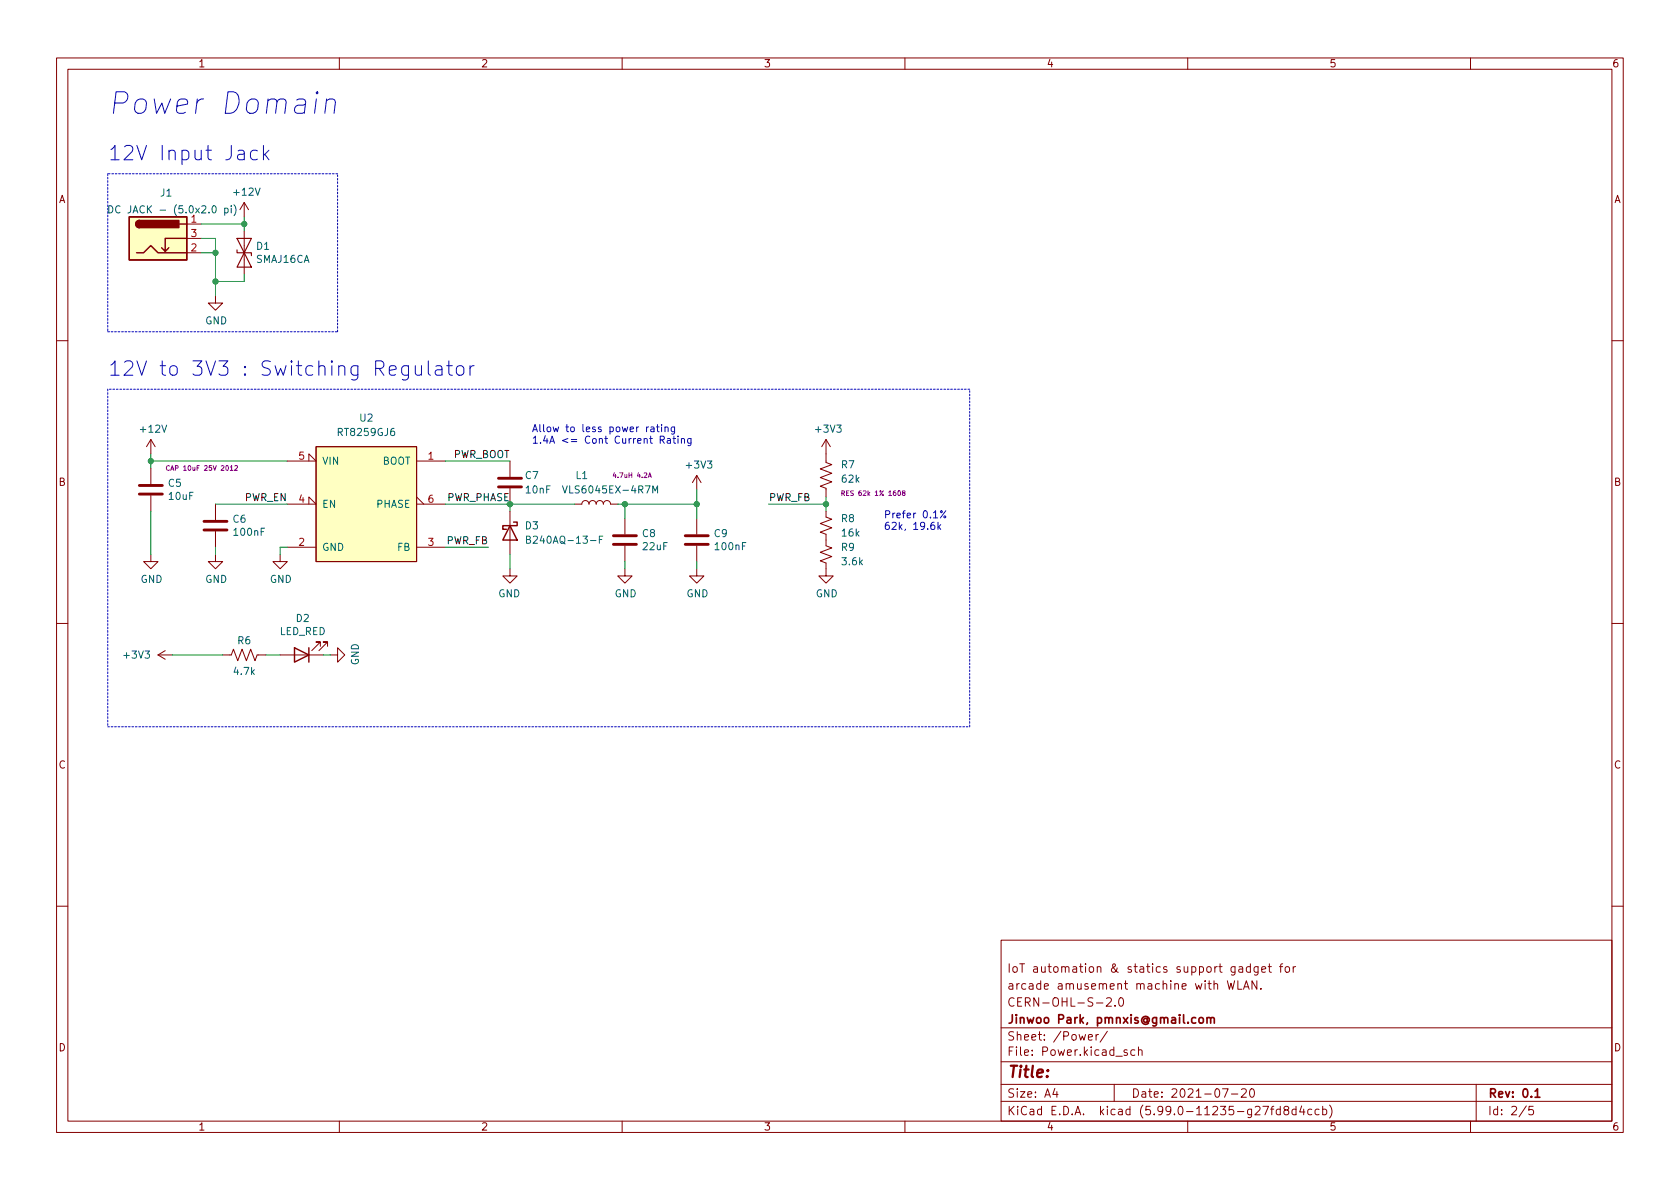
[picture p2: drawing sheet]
<svg xmlns="http://www.w3.org/2000/svg" width="297mm" height="210mm" viewBox="0 0 297 210" stroke-linecap="round" stroke-linejoin="round" font-family="sans-serif">
<g fill="none" stroke="#840000" stroke-width=".18">
<path d="M10 10.2h277v190.1h-277zM12 12.2h273v186.1h-273zM60 10.2v2M110 10.2v2M160 10.2v2M210 10.2v2M260 10.2v2M33 39.6h2.6M43.2 35.8l-.8 1.3M43.2 35.8v2.5M43.2 35.8l.7 1.3M33 44.7h2.6"/>
<path d="M33 42.2h2.6M38.1 52.3v1.3h1.3l-1.3 1.3-1.3-1.3h1.3M43.2 40.9v7.6M10 60.2h2M26.7 77.7v2.6M26.7 77.7l-.8 1.3M26.7 77.7l.7 1.3M55.9 79h17.8v20.3h-17.8zM146 77.7v4.1l1.1 .4-2.1 .7 2.1 .8-2.1 .7 2.1 .8-2.1 .8 1 .4v1.5M146 77.7l-.7 1.3M146 77.7l.8 1.3M285 60.2h2"/>
<path d="M26.7 98v1.3h1.2l-1.2 1.3-1.3-1.3h1.3M26.7 82.8v2.8M26.7 87.6v2.8M38.1 98v1.3h1.3l-1.3 1.3-1.3-1.3h1.3M38.1 89.1v2.8M38.1 94v2.8M49.5 98v1.3h1.3l-1.3 1.3-1.2-1.3h1.2M50.8 89.1h5.1l-1.3-1.2v1.2M50.8 81.5h5.1l-1.3-1.2v1.2M50.8 96.8h5.1M73.7 89.1h5M73.7 81.5h5"/>
<path d="M73.7 96.8h5M73.7 87.9l1.2 1.2M90.2 81.5v2.8M90.2 86.4v2.7M90.2 90.4v7.6M101.6 89.1h1.3a.64 .64 0 0 1 .6-.6 .64 .64 0 0 1 .6 .6 .64 .64 0 0 1 .7-.6 .64 .64 0 0 1 .6 .6 .64 .64 0 0 1 .6-.6 .64 .64 0 0 1 .7 .6 .64 .64 0 0 1 .6-.6 .64 .64 0 0 1 .6 .6h1.3M110.5 91.7v2.8M110.5 96.5v2.8M123.2 84.1l-.8 1.2M123.2 84.1v2.5M123.2 91.7v2.8M123.2 96.5v2.8"/>
<path d="M123.2 84.1l.8 1.2M146 90.4v1l1.1 .4-2.1 .8 2.1 .7-2.1 .8 1 .4v2l1.1 .4-2.1 .8 2.1 .7-2.1 .8 1 .4v2.2h1.3l-1.3 1.3-1.2-1.3h1.2M10 110.2h2M27.9 115.8l1.3 .8M27.9 115.8h2.6M29.2 115.1l-1.3 .7M39.4 115.8h1.5l.4-1 .7 2 .8-2 .8 2 .7-2 .8 2 .4-1h1.5M49.5 115.8h7.6M56.6 114.3v-.8h-.7h.7l-1.5 1.6M57.9 114.3v-.8h-.8h.8l-1.5 1.6M58.4 115.8h1.3v-1.3l1.3 1.3-1.3 1.3v-1.3M90.2 100.6v1.2h-1.3l1.3 1.3 1.2-1.3h-1.2"/>
<path d="M110.5 100.6v1.2h1.3l-1.3 1.3-1.3-1.3h1.3M123.2 100.6v1.2h1.3l-1.3 1.3-1.3-1.3h1.3M285 110.2h2M10 160.2h2M177 166.3h108v32h-108zM195.6 176.6l.6-.2 .2 .2 .1 .3-.9 1h.9M197.1 177.8v.1M197.9 176.6l.2-.2a.81 .81 0 0 1 .6 .7 .81 .81 0 0 1-.3 .8h-.1a.81 .81 0 0 1-.4-1.3zM217 173.4l.4 1.5 .2-1 .3 1 .4-1.5M218.9 173.4v1.5h.7M219.1 171h.5l.1 .9M219.7 171.3l-.5 .1a.29 .29 0 0 0-.2 .2 .29 .29 0 0 0 .2 .3h.5"/>
<path d="M219.9 174.9l.5-1.5 .5 1.5M220 174.5h.7M221.1 171l-.5-.1-.2 .3v.4l.1 .3h.6M221.1 170.4v1.5M222.2 173.4v1.5l-.8-1.5v1.5M222.4 170.9v1.2l-.3 .3h-.3M222.4 171l-.4-.1-.3 .3v.4l.2 .3h.5M222.9 174.8v.1M223.1 171.4l.7-.1-.1-.3-.4-.1-.2 .2v.8h.6M224.2 170.9h.6M224.4 170.4v1.3l.4 .2M226.2 170.9h.6"/>
<path d="M226.8 170.4l-.4 .2v1.3M227.4 171l.3-.1 .3 .3v.4l-.3 .3h-.3l-.2-.3v-.4zM228.6 170.9v1M229.1 170.9l-.3 .1-.2 .2M285 160.2h2M60 198.3v2M110 198.3v2M160 198.3v2M177 194.8h108M177 191.8h108M177 187.8h108M177 181.8h108"/>
<path d="M186.5 192.5l-.4 1h1M186.9 193v1M192.4 183.4l.7-.1v-.3l-.5-.1-.2 .2 .1 .8h.6M193.8 182.9v1M194.2 182.9l-.3 .1-.1 .2M195.8 182.4l-1.3 1.9M197 191.8v3M199.3 185.7l-.4-.1-.2 .2 .1 .3 .5 .1v.4h-.6M200.6 185.7l-.4-.1-.3 .3v.4l.2 .3h.5M201.3 185.8l.2-.2 .4 .1v.9M201.3 185.1v1.5M210 198.3v2"/>
<path d="M216.1 192.5h1l-.6 1.5M217.7 193.5h1.2M219.5 192.7l.6-.2 .2 .2 .1 .3-1 1h1M221.1 192.7l.2-.2a.81 .81 0 0 1 .6 .7 .81 .81 0 0 1-.3 .8h-.2a.81 .81 0 0 1-.3-1.3zM223.3 195.6h1l-.7 1.5M224.6 196.1h.6M225.2 195.6l-.3 .2v1.3M226.4 196.2l-.5-.1-.3 .3v.4l.2 .3h.6M226.4 195.6v1.5M227.3 196.3l-.3-.3 .1-.2 .2-.2 .4 .1 .2 .2-.1 .2-.7 .2-.1 .3 .1 .4 .2 .1h.3l.3-.3v-.2l-.3-.3M229.1 196.2l-.4-.1-.3 .3v.4l.2 .3h.5M229.1 195.6v1.5"/>
<path d="M230.1 195.6l-.3 1h.9M230.5 196.1v1M231.9 196.2l-.4-.1-.3 .3v.4l.2 .3h.5M233.2 196.2l-.4-.1-.3 .3v.4l.1 .3h.6M233.9 196.2l.4-.1 .3 .3v.4l-.2 .3h-.5M233.9 195.6v1.5M235.1 195.4a1.72 1.72 0 0 1 0 2.3M260 198.3v2M261 191.8v6.5M269.9 195.6l-1.3 1.9M271.1 195.6h-.7l-.1 .7 .2-.1 .5 .1 .2 .2-.1 .5-.2 .1-.6-.1"/>
</g>
<path d="M213.4 179.9v1M212.1 180.1l.2-.2 .4 .2 .1 .5-.2 .3h-.3l-.2-.1zM213.4 180.1l.2-.2 .4 .1 .1 .9M214.1 180.1l.2-.2 .3 .1 .1 .9M271.4 193l.4-.5v1.5M271.4 194h.9" fill="none" stroke="#840000" stroke-width=".3"/>
<path d="M24.6 87.4h4.1M24.6 85.8h4.1M36.1 93.7h4M36.1 92.2h4M88.1 86.1h4.1M88.1 84.6h4.1M108.5 96.3h4M108.5 94.7h4M121.2 96.3h4M121.2 94.7h4" fill="none" stroke="#840000" stroke-width=".51"/>
<path d="M29.9 82.4a.37 .37 0 0 0-.5 .4 .37 .37 0 0 0 .5 .3M41.5 82.4l.3-.1 .2 .3-.5 .6h.5M114.6 84.4l.3-.8 .3 .8M114.7 84.2h.4M148.8 87.2h.4l.1-.3-.5-.1v.8M149 87.2l.3 .4M159.7 87.1l-.1-.2 .3-.1 .1 .3-.5 .2 .2 .3 .3-.1-.1-.4" fill="none" stroke="#840084" stroke-width=".18"/>
<g fill="#ffffc2" stroke="#ffffc2" stroke-width=".18">
<path d="M22.9 38.3h10.1v7.7h-10.1z"/>
<path d="M55.9 79h17.8v20.3h-17.8z"/>
</g>
<path d="M22.9 38.3h10.1v7.7h-10.1zM24.6 39a.64 .64 0 0 0-.6 .6 .64 .64 0 0 0 .6 .7M31.7 39.6h1.3M24.1 44.7h1.3l1.3-1.3 1.2 1.3h5.1M29.8 43.8l-.6 .6M33 42.2h-3.8v2.2l-.6-.6M90.2 93l1.2 2.5h-2.5zM90.8 92.3h.6v.7h-2.5v.6h.6M52.1 114.5l2.5 1.3-2.5 1.3zM54.6 114.5v2.6" fill="none" stroke="#840000" stroke-width=".25"/>
<g fill="#840000" stroke="#840000" stroke-width=".25">
<path d="M24.2 39.2l.4-.2v1.3a.64 .64 0 0 1-.5-.4 .64 .64 0 0 1 .1-.7z"/>
<path d="M24.6 39h7v1.3h-7z"/>
</g>
<path d="M19.2 36.4a.64 .64 0 0 1 .8 .6 .64 .64 0 0 1-.8 .7zM21.2 36.5a.6 .6 0 0 0-.8 .4 .6 .6 0 0 0 .6 .8l.2-.2M39.7 36.9l.4-.1 .2 .2-.1 .6h-.5M39.7 36.8v1.3M40.9 36.4v.1M40.9 36.8v.9M41.4 36.2a1.46 1.46 0 0 1 0 1.9M93.1 95.4l.5-.1 .2-.1-.1-.3-.6-.1v1.3h.5l.2-.1v-.4l-.3-.2M99.5 85.9l.4 1.3 .4-1.3M106 95.4h.4M106.6 94.8h-.6v1.3M115.4 87.2v-1.3l.4 .9 .5-.9v1.3" fill="none" stroke="#006464" stroke-width=".18"/>
<path d="M41.9 42.2h2.5l-1.2 2.5zM41.9 44.2v.5h2.5v.5M43.2 44.7l1.2 2.5h-2.5z" fill="none" stroke="#840000" stroke-width=".2"/>
<g fill="none" stroke="#0000c2" stroke-width=".18">
<path d="M55.9 17.5l-.3 2.5M56.1 16.2l-.2 .2 .1 .2 .3-.2-.2-.2-.1 .4M57.7 17.9a1.08 1.08 0 0 1 1.5-.2l.1 .3-.2 2M57.7 17.5l-.3 2.5M45.5 26.7l-.7-.1-.5 .4v.8l.2 .3 .3 .2 .7-.2M46.6 25.7v2.6M46.8 27.3l.8 1M47.6 26.6l-1 .9M72.2 64.7v2a.69 .69 0 0 1-1.1 .4M72.2 64.8l-.7-.1-.5 .4v.8l.3 .3 .2 .2 .7-.2M73.4 64.7v1.3l.2 .2a.69 .69 0 0 0 .9-.1M74.5 64.7v1.7"/>
<path d="M75.7 63.8v2.2l.4 .4M77.1 64.8l.2-.1 .7 .1 .2 .2v1.4M78.2 65.3l-.9 .1a.5 .5 0 0 0-.4 .5 .5 .5 0 0 0 .4 .5l.9-.2M79 64.7h1M79.4 63.8v2.2l.1 .2 .5 .2M80.8 64.9a.69 .69 0 0 1 .7-.2 .69 .69 0 0 1 .5 .4v.8a.69 .69 0 0 1-.6 .5 .69 .69 0 0 1-.7-.5v-.8zM83.1 64.7v1.7M83.8 64.7a.65 .65 0 0 0-.7 .4M114.7 75.5l-.4 .2M115.1 75.6h.5v.7M115.6 75.8l-.4 .1-.2 .1 .2 .3h.4M116.1 75.5h.5"/>
<path d="M116.3 75.1v1.1l.3 .1M116.7 77.8l.6-.1 .2-.2-.1-.3-.7-.1v1.3M117 75.1v.1M117 75.5v.8M117 77.8l.5 .6M117.6 75.6l.2-.1 .3 .1v.7M117.6 75.5v.8M118 77.6h.5v.8M118.5 77.8l-.4 .1-.2 .2 .2 .3 .4-.1M119 77.5h.5M119.2 77.1v1.1l.3 .2M119.3 75.5v1l-.3 .3-.3-.1"/>
<path d="M119.3 75.6l-.4-.1-.2 .2 .1 .6h.5M119.9 77.1v.1M119.9 77.5v.9M120.5 77.7l.2-.2 .3 .1v.8M120.5 77.5v.9M122.2 77.5v1.1l-.3 .2h-.3M122.2 77.6l-.4-.1-.2 .3 .1 .5h.5M165.2 92.4h-.4a.86 .86 0 0 0 0 1.2l.4-.1 .1-.4-.2-.3h-.3l-.2 .3M165.8 92.4v1.2M166 93.1l.3 .5M166.3 92.8l-.5 .5M167.2 90.3l-.9 1.3"/>
<circle cx="166.5" cy="90.5" r=".18"/>
<circle cx="167" cy="91.4" r=".18"/>
</g>
<path d="M19 30.7v28M59.7 30.7h-40.7M19 58.7h40.7M59.7 58.7v-28M19 68.8v59.7M171.4 68.8h-152.4M19 128.5h152.4M171.4 128.5v-59.7" fill="none" stroke="#0000c2" stroke-width=".18" stroke-dasharray=".3 .3"/>
<g fill="none" stroke="#009600" stroke-width=".18">
<path d="M35.6 39.6h7.6M43.2 38.3v2.6M35.6 44.7h2.5M35.6 42.2h2.5v10.1M43.2 48.5v1.3h-5.1M26.7 81.5h24.1M26.7 80.3v2.5M26.7 90.4v7.6M38.1 89.1h12.7M38.1 96.8v1.2M50.8 96.8h-1.3v1.2M78.7 89.1h22.9"/>
<path d="M78.7 81.5h11.5M78.7 96.8h7.7M90.2 89.1v1.3M90.2 98v2.6M109.2 89.1h14M110.5 89.1v2.6M110.5 99.3v1.3M123.2 86.6v5.1M123.2 99.3v1.3M135.9 89.1h10.1M146 87.9v2.5M30.5 115.8h8.9"/>
<path d="M47 115.8h2.5M57.1 115.8h1.3"/>
</g>
<g fill="#009600" stroke="#009600" stroke-width=".18">
<circle cx="38.1" cy="49.8" r=".46"/>
<circle cx="38.1" cy="44.7" r=".46"/>
<circle cx="43.2" cy="39.6" r=".46"/>
<circle cx="26.7" cy="81.5" r=".46"/>
<circle cx="146" cy="89.1" r=".46"/>
<circle cx="90.2" cy="89.1" r=".46"/>
<circle cx="123.2" cy="89.1" r=".46"/>
<circle cx="110.5" cy="89.1" r=".46"/>
</g>
<text font-size="5.3" fill="#0000c2" x="19" y="20.2">Power Domain</text>
<g font-size="3.5" fill="#0000c2">
<text x="19" y="28.4">12V Input Jack</text>
<text x="19" y="66.5">12V to 3V3 : Switching Regulator</text>
</g>
<text font-size="2.8" fill="#840000" x="178" y="190.6">Title:</text>
<g font-size="2.1" fill="#840000">
<text x="178" y="172">IoT automation &amp; statics support gadget for</text>
<text x="178" y="175">arcade amusement machine with WLAN.</text>
<text x="178" y="178">CERN-OHL-S-2.0</text>
<text x="178" y="184">Sheet: /Power/</text>
<text x="178" y="181">Jinwoo Park, pmnxis@gmail.com</text>
<text x="178" y="186.7">File: Power.kicad_sch</text>
<text x="178" y="197.2">KiCad E.D.A. kicad (5.99.0-11235-g27fd8d4ccb)</text>
<text x="178" y="194.1">Size: A4</text>
<text x="200" y="194.1">Date: 2021-07-20</text>
<text x="263" y="194.1">Rev: 0.1</text>
<text x="263" y="197.2">Id: 2/5</text>
</g>
<g font-size="1.8" fill="#840000">
<text x="35" y="11.9">1</text>
<text x="85" y="11.9">2</text>
<text x="135" y="11.9">3</text>
<text x="185" y="11.9">4</text>
<text x="235" y="11.9">5</text>
<text x="285" y="11.9">6</text>
<text x="10.3" y="35.9">A</text>
<text x="285.3" y="35.9">A</text>
<text x="10.3" y="85.9">B</text>
<text x="285.3" y="85.9">B</text>
<text x="10.3" y="135.9">C</text>
<text x="285.3" y="135.9">C</text>
<text x="10.3" y="185.9">D</text>
<text x="285.3" y="185.9">D</text>
<text x="35" y="199.9">1</text>
<text x="85" y="199.9">2</text>
<text x="135" y="199.9">3</text>
<text x="185" y="199.9">4</text>
<text x="235" y="199.9">5</text>
<text x="285" y="199.9">6</text>
</g>
<g font-size="1.8" fill="#006464">
<text x="28.4" y="34.7">J1</text>
<text x="41.5" y="34.6">+12V</text>
<text x="21.2" y="37.7">DC JACK - (5.0x2.0 pi)</text>
<text x="45.3" y="46.5">SMAJ16CA</text>
<text x="45.4" y="44.2">D1</text>
<text x="36.3" y="57.3">GND</text>
<text x="25" y="76.5">+12V</text>
<text x="60" y="77.1">RT8259GJ6</text>
<text x="63.6" y="74.5">U2</text>
<text x="144.3" y="76.5">+3V3</text>
<text x="56.9" y="82.2">VIN</text>
<text x="67.5" y="82.2">BOOT</text>
<text x="121.5" y="82.8">+3V3</text>
<text x="148.8" y="82.8">R7</text>
<text x="29.8" y="86.1">C5</text>
<text x="29.9" y="88.4">10uF</text>
<text x="56.9" y="89.8">EN</text>
<text x="66.6" y="89.8">PHASE</text>
<text x="92.9" y="84.7">C7</text>
<text x="93.1" y="87.2">10nF</text>
<text x="100.4" y="87.2">VLS6045EX-4R7M</text>
<text x="101.8" y="84.7">L1</text>
<text x="148.9" y="85.3">62k</text>
<text x="41.2" y="92.4">C6</text>
<text x="41.5" y="94.7">100nF</text>
<text x="92.9" y="93.6">D3</text>
<text x="113.6" y="95">C8</text>
<text x="126.3" y="95">C9</text>
<text x="148.8" y="92.3">R8</text>
<text x="148.9" y="94.9">16k</text>
<text x="56.9" y="97.4">GND</text>
<text x="70.3" y="97.4">FB</text>
<text x="94.2" y="96.1">B240AQ-13-F</text>
<text x="113.8" y="97.3">22uF</text>
<text x="126.6" y="97.3">100nF</text>
<text x="148.8" y="97.4">R9</text>
<text x="149" y="99.9">3.6k</text>
<text x="24.8" y="103.1">GND</text>
<text x="36.3" y="103.1">GND</text>
<text x="47.7" y="103.1">GND</text>
<text x="88.1" y="105.6">GND</text>
<text x="108.7" y="105.6">GND</text>
<text x="121.4" y="105.6">GND</text>
<text x="144.2" y="105.6">GND</text>
<text x="42" y="113.9">R6</text>
<text x="49.4" y="112.3">LED_RED</text>
<text x="52.4" y="110">D2</text>
<text x="22" y="116.5">+3V3</text>
<text x="41.5" y="119.3">4.7k</text>
<text x="63.4" y="117.7" transform="rotate(-90 63.4 117.7)">GND</text>
</g>
<g font-size="1.8" fill="#a90000">
<text x="33.8" y="39.4">1</text>
<text x="33.8" y="41.9">3</text>
<text x="33.8" y="44.4">2</text>
<text x="52.8" y="81.3">5</text>
<text x="75.7" y="81.3">1</text>
<text x="52.8" y="88.9">4</text>
<text x="75.7" y="88.9">6</text>
<text x="52.8" y="96.5">2</text>
<text x="75.7" y="96.5">3</text>
</g>
<g font-size="1.8" fill="#0000c2">
<text x="94" y="76.4">Allow to less power rating</text>
<text x="94" y="78.4">1.4A &lt;= Cont Current Rating</text>
<text x="156.2" y="91.6">Prefer 0.1%</text>
<text x="156.2" y="93.7">62k, 19.6k</text>
</g>
<g font-size="1.8" fill="#0f0f0f">
<text x="79.9" y="81">PWR_BOOT</text>
<text x="43.2" y="88.6">PWR_EN</text>
<text x="79" y="88.6">PWR_PHASE</text>
<text x="135.9" y="88.6">PWR_FB</text>
<text x="78.9" y="96.2">PWR_FB</text>
</g>
<g font-size="1.2" fill="#840084">
<text x="30.3" y="83.2">CAP 10uF 25V 2012</text>
<text x="108.8" y="84.5">4.7uH 4.2A</text>
<text x="149.6" y="87.7">RES 62k 1% 1608</text>
</g>
</svg>
